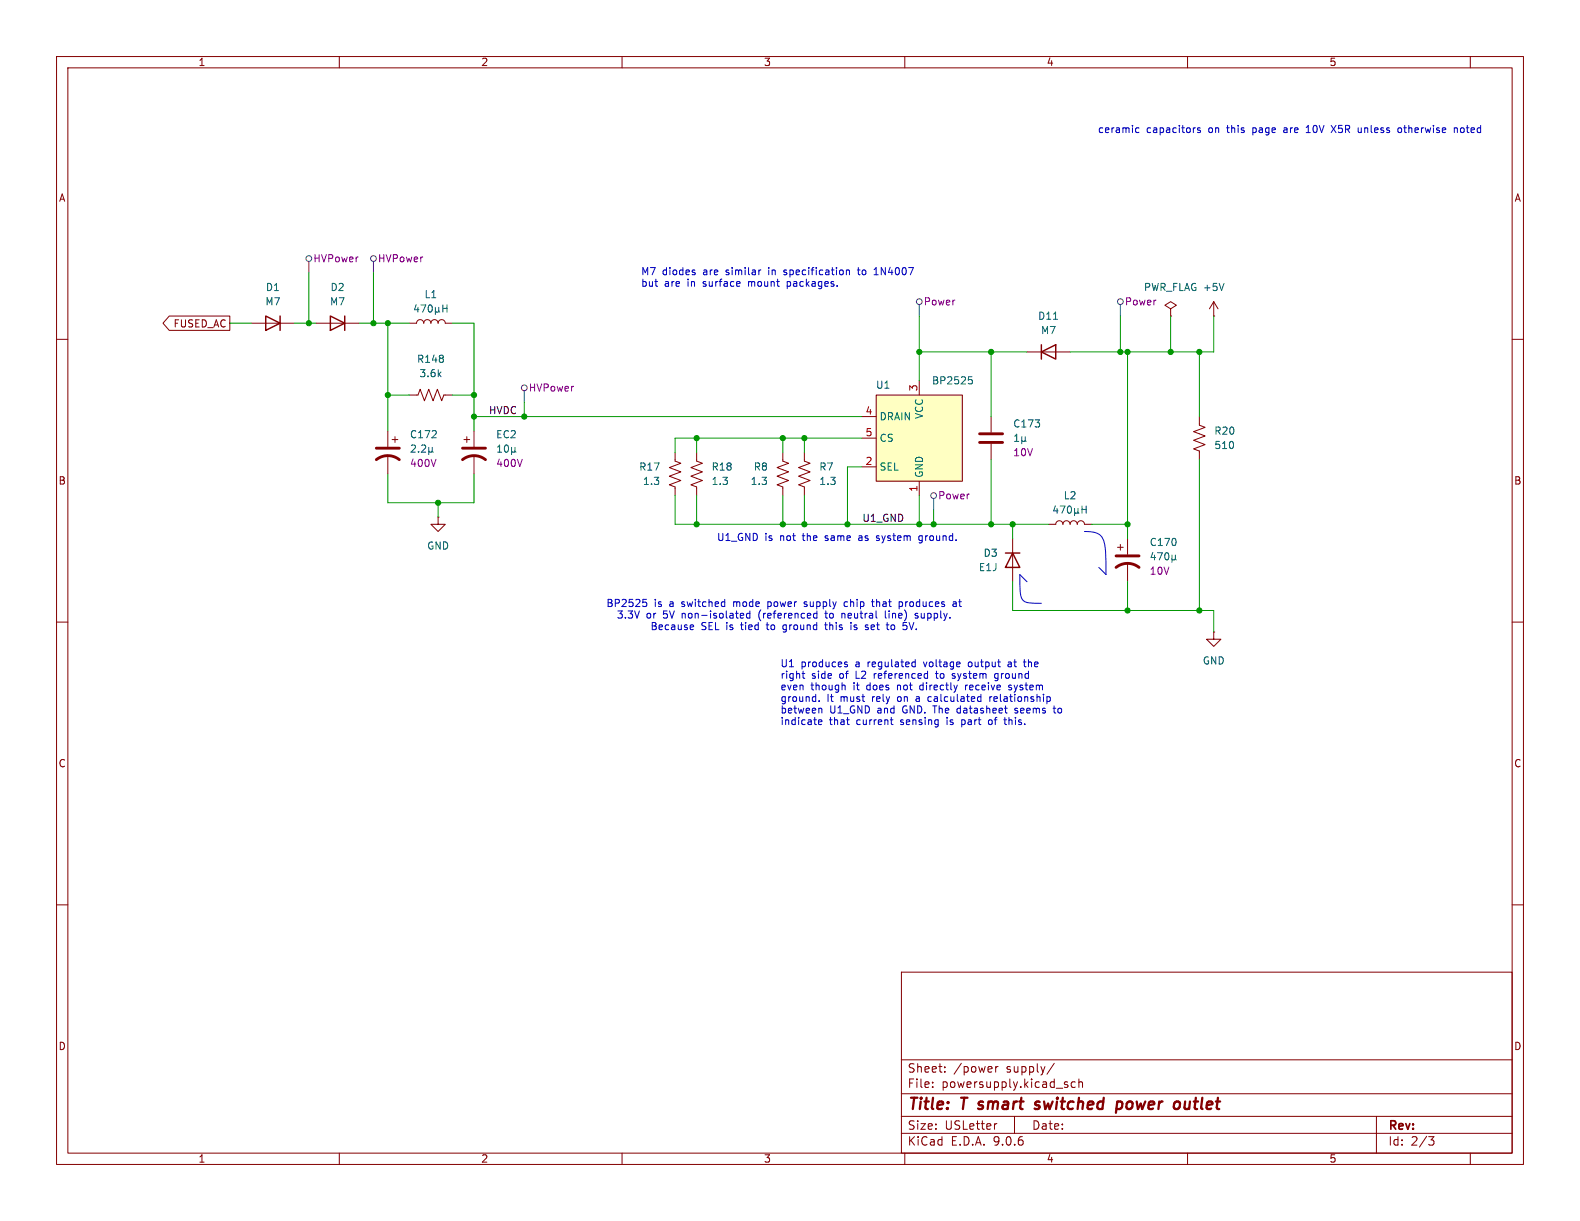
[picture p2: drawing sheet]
<svg xmlns="http://www.w3.org/2000/svg" width="279mm" height="216mm" viewBox="0 0 279 216" stroke-linecap="round" stroke-linejoin="round" font-family="sans-serif">
<g fill="none" stroke="#840000" stroke-width=".18">
<path d="M10 10h259.4v195.9h-259.4zM12 12h255.4v191.9h-255.4zM60 10v2M110 10v2M160 10v2M210 10v2M260 10v2M44.4 57.2h7.7M55.9 57.2h7.6M207 54.6l1-.6-1-.7-1 .7 1 .6v1.3M207 55.9h.1M214.6 55.9h.1"/>
<path d="M214.6 53.3l-.7 1.3M214.6 53.3l.8 1.3M214.6 53.3v2.6M10 60h2M68.6 76.2v2.8M69.3 77.7h1.1M69.8 77.2v1M175.3 73.7v2.8M175.3 78.5v2.8M181.6 62.2h7.6M212.1 73.7v1.5l1 .4-2 .7 2 .8-2 .8 2 .7-2 .8 1 .4v1.5M267.4 60h2"/>
<path d="M68.6 80.5v3.3M77.5 91.4v1.3h1.2l-1.2 1.3-1.3-1.3h1.3M77.5 91.4h.1M119.4 80v1.5l1 .4-2 .8 2 .7-2 .8 2 .8-2 .7 1 .4v1.5M123.2 80v1.5l1 .4-2 .8 2 .7-2 .8 2 .8-2 .7 1 .4v1.5M142.2 80v1.5l1.1 .4-2.1 .8 2.1 .7-2.1 .8 2.1 .8-2.1 .7 1 .4v1.5M185.4 92.7h1.3a.64 .64 0 0 1 .6-.6 .64 .64 0 0 1 .7 .6 .64 .64 0 0 1 .6-.6 .64 .64 0 0 1 .6 .6 .64 .64 0 0 1 .7-.6 .64 .64 0 0 1 .6 .6 .64 .64 0 0 1 .6-.6 .64 .64 0 0 1 .7 .6h1.2M197.6 96.8h1M198.1 96.3v1M199.4 95.3v2.7M199.4 99.6v3.3M10 110h2"/>
<path d="M214.6 111.8v1.2h1.3l-1.3 1.3-1.2-1.3h1.2M214.6 111.8h.1M267.4 110h2M10 160h2M159.4 171.9h108v32h-108zM267.4 160h2M159.4 197.4h108M159.4 193.4h108M159.4 187.4h108M164.9 192.1v.2M164.9 191.4v.1M167.1 189.4v.2"/>
<path d="M167.1 188.7v.1M176.1 188.6v1M176.3 198.7l-.3 .1M176.5 188.6l-.3 .1-.1 .2M179.4 197.4v3M186.4 188l-1.3 1.9M188.6 191.8l.3 .2-.3 .3M188.6 191.3l.2 .1M190.1 191.4l-.4-.1-.3 .3v.4l.2 .2h.5M190.8 191.4l.2-.1 .4 .1v.9M190.8 190.8v1.5M243.4 197.4v6.5"/>
<path d="M60 203.9v2M110 203.9v2M159.4 200.4h108M160 203.9v2M210 203.9v2M252.6 201h1l-.5 .6 .4 .1 .1 .5-.3 .3h-.4M260 203.9v2"/>
</g>
<path d="M183.9 194.9a.49 .49 0 0 0-.8 .3v.1l.7 .2v.3l-.3 .3-.6-.1M197.8 194.8h.4l.2 .2v.7a.66 .66 0 0 1-.8 .4M209.6 194.8l-.1 1.2 .2 .1 .5-.1" fill="none" stroke="#840000" stroke-width=".4"/>
<path d="M66.5 79.2h4.1M173.2 76.7h4.1M173.2 78.2h4.1M66.5 81.3a3.3 3.3 0 0 1 4.1 0M197.4 98.3h4M197.4 100.3a3.3 3.3 0 0 1 4 0" fill="none" stroke="#840000" stroke-width=".51"/>
<g fill="none" stroke="#006464" stroke-width=".18">
<path d="M186.3 56.5h.7M216.4 50.1l-.4 1.3M72.7 78.8l.5-.1 .3 .3-.8 1h.8M74 79.8v.2M74.6 78.8l.4-.1 .3 .3-.8 1h.8M75.8 79.8l.2 .2h.3l.1-.2M75.8 79.1v1.3M76.4 79.8l.2 .2M76.4 79.1v.7M179.4 78h.7M179.4 77.1l.4-.3v1.2M180.7 77.9l.2 .1h.2l.2-.1"/>
<path d="M180.7 77.2v1.3M181.3 77.9l.2 .1M181.3 77.2v.7M186.6 89.4l-.3 .9h.8M186.9 89.9v.8M187.5 89.5h.8l-.5 1.2M188.9 89.6l.1-.1a.68 .68 0 0 1 .5 .6 .68 .68 0 0 1-.5 .6l-.1-.1-.2-.3zM190 90.6l.2 .1h.2l.2-.1M190 89.9v1.3M190.6 90.6l.2 .1M190.6 89.9v.7M191.3 89.5v1.2"/>
<path d="M191.3 90.1h.8M192.1 89.5v1.2M203.9 97.7l-.3 .9h.7M204.2 98.2v.8M204.7 97.7h.8l-.5 1.3M206.1 97.9l.2-.2a.68 .68 0 0 1 .4 .7 .68 .68 0 0 1-.4 .6l-.2-.1-.1-.4zM207.2 98.8l.2 .2h.3l.1-.2M207.2 98.2v1.2M207.8 98.8l.2 .2M207.8 98.2v.6"/>
</g>
<path d="M47 55.9l2.5 1.3-2.5 1.2zM49.5 55.9v2.5M58.4 55.9l2.6 1.3-2.6 1.2zM61 55.9v2.5M184.1 62.2l2.6-1.2v2.5zM184.1 61v2.5" fill="none" stroke="#840000" stroke-width=".25"/>
<path d="M154.9 69.9h15.3v15.2h-15.3z" fill="#ffffc2"/>
<g fill="none" stroke="#840000" stroke-width=".18">
<path d="M29.9 55.9h10.7v2.5h-10.7l-1.1-1.2zM72.4 57.2h1.3a.64 .64 0 0 1 .6-.7 .64 .64 0 0 1 .6 .7 .64 .64 0 0 1 .7-.7 .64 .64 0 0 1 .6 .7 .64 .64 0 0 1 .6-.7 .64 .64 0 0 1 .7 .7 .64 .64 0 0 1 .6-.7 .64 .64 0 0 1 .6 .7h1.3M72.4 69.9h1.5l.4-1.1 .8 2.1 .7-2.1 .8 2.1 .7-2.1 .8 2.1 .4-1h1.5M82 77.7h1.1M82.5 77.2v1M83.8 76.2v2.8M152.4 73.7h2.5M152.4 77.5h2.5M154.9 69.9h15.3v15.2h-15.3zM162.6 67.3v2.6M83.8 80.5v3.3M138.4 80v1.5l1 .4-2 .8 2 .7-2 .8 2 .8-2 .7 1 .4v1.5"/>
<path d="M152.4 82.6h2.5M162.6 85.1v2.5M179.1 95.3v7.6"/>
</g>
<g fill="none" stroke="#006464" stroke-width=".18">
<path d="M73.6 53.9l-.3 .9h.8M73.9 54.3v.9M74.4 53.9h.9l-.6 1.3M75.8 54l.2-.1a.68 .68 0 0 1 .5 .7 .68 .68 0 0 1-.5 .6l-.2-.1-.1-.4zM77 55l.2 .2h.2l.2-.2M77 54.3v1.3M77.6 55l.2 .2M77.6 54.3v.7M78.3 53.9v1.3M78.3 54.5h.7M79 53.9v1.3M88 80h.7"/>
<path d="M88 79l.3-.3v1.3M89.3 78.8l.2-.1a.68 .68 0 0 1 .4 .6 .68 .68 0 0 1-.4 .7l-.2-.2-.1-.3zM90.5 79.8l.1 .2h.3l.2-.2M90.5 79.1v1.3M91.1 79.8l.1 .2M91.1 79.1v.7M171.3 66.6h.6M171.4 67.1h.3l.3 .2-.2 .5-.4 .1"/>
</g>
<path d="M177.8 97.8h2.5M179.1 97.8l1.2 2.5h-2.5z" fill="none" stroke="#840000" stroke-width=".25"/>
<path d="M81.8 79.2h4.1M81.8 81.3a3.3 3.3 0 0 1 4.1 0" fill="none" stroke="#840000" stroke-width=".51"/>
<g fill="none" stroke="#484848" stroke-width=".18">
<path d="M54.6 46.2v2.1M66 46.2v2.1M162.6 53.8v2.1M198.1 53.8v2.1M92.7 69.1v2M165.1 88.1v2.1"/>
<circle cx="54.6" cy="45.7" r=".51"/>
<circle cx="66" cy="45.7" r=".51"/>
<circle cx="162.6" cy="53.3" r=".51"/>
<circle cx="198.1" cy="53.3" r=".51"/>
<circle cx="92.7" cy="68.6" r=".51"/>
<circle cx="165.1" cy="87.6" r=".51"/>
</g>
<g fill="none" stroke="#009600" stroke-width=".18">
<path d="M40.6 57.2h3.8M52.1 57.2h3.8M54.6 48.3v8.9M63.5 57.2h8.9M66 48.3v8.9M68.6 57.2v19M80 57.2h3.8v19M162.6 55.9v11.4M198.1 55.9v6.3M207 55.9v6.3M214.6 55.9v6.3h-25.4M68.6 69.9h3.8"/>
<path d="M80 69.9h3.8M83.8 73.7h68.6M92.7 71.1v2.6M123.2 77.5v2.5M138.4 77.5v2.5M142.2 77.5v2.5M152.4 77.5h-33v2.5M162.6 62.2h19M175.3 62.2v11.5M199.4 62.2v33.1M212.1 62.2v11.5M68.6 83.8v5.1h15.2v-5.1"/>
<path d="M77.5 88.9v2.5M119.4 87.6v5.1h66M123.2 87.6v5.1M138.4 87.6v5.1M142.2 87.6v5.1M152.4 82.6h-2.5v10.1M162.6 87.6v5.1M165.1 90.2v2.5M175.3 81.3v11.4M179.1 92.7v2.6M193 92.7h6.4M212.1 81.3v26.7"/>
<path d="M179.1 102.9v5.1h35.5v3.8M199.4 102.9v5.1"/>
</g>
<g fill="none" stroke="#0000c2" stroke-width=".18">
<path d="M200.8 23.2l.3 .2h.3M201.4 22.7l-.3-.1-.3 .2M211.3 22.6h.1M212.2 22.7l-.3-.1-.1 .2v.2l.4 .1v.3h-.4M227.2 22.6l-.1 .1M227.2 23l-.2 .1 .2 .3M231 23.4h.7M231 22.5l.3-.3v1.2M235.4 22.2l.8 1.2M236.2 22.2l-.8 1.2M240.7 23.3l-.3 .1M240.7 22.6v.8"/>
<path d="M247.3 22.7l.1-.1 .4 .1 .1 .5-.2 .2h-.3l-.1-.1zM257.2 22.7l.2-.1 .3 .1v.7M257.2 22.6v.8M258.3 22.7v.6M122.9 48.2v.3M134.6 47.7l-.3 .1M138.6 48.5l.1 .1M138.8 47.7l-.2 .2 .2 .3M139.2 49.8v1.3M139.2 50.6h.1M149.7 47.9l.2-.2 .3 .1v.8M149.7 47.7v.9"/>
<path d="M151.6 47.7h.5M151.8 47.3v1.1l.3 .2M154.6 48.6h.7M154.6 47.7l.3-.4v1.3M152 94.7l-.1 .1M152 95.1l-.2 .2 .2 .3M155 95.5l.3 .1M155.3 94.7l-.3 .2v.2l.3 .1M163 95.9l-.2 .1-.3-.1M163.1 94.8l-.4-.1-.2 .3 .1 .5h.5M191.8 94h.7a2.53 2.53 0 0 1 2.9 2.3l.1 1.2 .1 4.1-1.3-1.3M113.7 106h.6"/>
<path d="M113.8 106.5h.3l.3 .2-.1 .4-.5 .2M122.2 110.5l.4 .1 .1 .2-.6 .1M122.6 111.3h-.4M131 109.2h.5M131 108.5l.3-.1 .2 .4-.6 .1M132.6 108.5l-.4-.1-.2 .3 .1 .5h.5M132.6 108v1.3M135.8 106.4v1.3M135.8 107.2l.1 .1M135.9 106.4l-.1 .1M138.5 111.7l.1 .1M138.6 110.6l-.2 .5 .3 .2"/>
<path d="M142 118.7v1.1l.3 .1M142.2 107.2l.4 .1M142.6 106.4l-.4 .2 .1 .2h.3M144.5 109.2l-.4 .1M144.5 108v1.3M145.8 110.5h.5M146 110.1v1.1l.3 .1M146 108l.1 1.2M148.9 108.4v.9M149.2 108.4l-.3 .2M149.4 117.4l.5 .3-.1 .1-.3 .1M149.4 117.1h.4"/>
<path d="M149.9 106.5l-.4-.1-.2 .2 .1 .6h.5M150.5 110.5v.8M153.2 110.9l.3 .1 .1 .2-.2 .1h-.3M153.2 110.5l.3 .1M154.1 106.4h.5M154.3 106v1.1l.3 .2M156.6 108v1.1l.1 .2M157.7 110.6l-.1 .5 .2 .2M159 106.5l.4-.1 .2 .2-.1 .6h-.5M160.3 110.7v.5M160.8 110.1l.4 1.2M161.5 117.1h.3"/>
<path d="M161.8 117.8l-.3 .1M161.8 116.6v1.3M161.9 108.5v.3l.4 .1 .1 .2-.2 .2-.4-.1M164 118.7v1.2M164 119.9h-.1M165.6 118.7l.1 1.2M168.4 119.9h.3M168.4 119.2v.3h.3M168.6 106.5h.4l.1 .8M169.1 106.7l-.4 .1-.2 .1 .2 .4 .4-.1M169.5 106.4h.5M171.3 117.1l-.1 .2 .1 .5"/>
<path d="M176 119.2l-.1 .1v.5l.2 .1h.4M178.7 117.1h-.4M178.7 117.4h-.3l-.2 .2 .1 .2 .4 .1M181 117.1h.4M181.1 117.7l.3 .2M181.6 102.9l-1.3-1.3 .1 2.9a1.73 1.73 0 0 0 1.5 2.1l2.2 .1M144.7 127.7l.6-.1v-.3h-.4l-.2 .2 .1 .6h.5M144.9 123.9v.1M145 125.2l.3 .2v.7M149.3 121.1l.2 .2v.7M157.4 127.3h.5M157.6 127.9l.3 .2"/>
<path d="M162.2 123.2h-.2M162.2 123.5l-.2 .2 .2 .3M162.8 121.2l-.2 .2 .2 .5M164.1 123.9l.5 .1M164.2 123.2l-.1 .1M169.3 125.3l-.1 .2 .1 .5M170.1 127.3v1.2M170.1 128.1h.1M170.2 127.3h-.1M170.7 121.1v.9M170.9 121.2l-.2 .2M173.3 123.2h.2"/>
<path d="M173.5 122.8v1.2M173.5 124h-.2M175 123.2v.8M175.2 127.3h-.3l-.1 .2 .1 .5 .3 .1M175.4 123.2l-.4 .2M176.4 120.2l-.2 .2-.3-.1M177.5 127.3h.5M177.7 127.9l.3 .2M178.4 121.2v.3l.5 .2M178.9 121.8l-.2 .2-.3-.1M179.4 126l.4 .1M179.5 125.3v.3l.3 .1"/>
<path d="M185.6 123.2l.1 .2-.1 .6M186.2 125.2h.5M186.4 124.8v1.1l.3 .2"/>
</g>
<g fill="#009600" stroke="#009600" stroke-width=".18">
<circle cx="149.9" cy="92.7" r=".46"/>
<circle cx="123.2" cy="92.7" r=".46"/>
<circle cx="142.2" cy="77.5" r=".46"/>
<circle cx="123.2" cy="77.5" r=".46"/>
<circle cx="138.4" cy="92.7" r=".46"/>
<circle cx="175.3" cy="92.7" r=".46"/>
<circle cx="165.1" cy="92.7" r=".46"/>
<circle cx="142.2" cy="92.7" r=".46"/>
<circle cx="179.1" cy="92.7" r=".46"/>
<circle cx="199.4" cy="92.7" r=".46"/>
<circle cx="175.3" cy="62.2" r=".46"/>
<circle cx="66" cy="57.2" r=".46"/>
<circle cx="68.6" cy="57.2" r=".46"/>
<circle cx="83.8" cy="69.9" r=".46"/>
<circle cx="92.7" cy="73.7" r=".46"/>
<circle cx="83.8" cy="73.7" r=".46"/>
<circle cx="68.6" cy="69.9" r=".46"/>
<circle cx="54.6" cy="57.2" r=".46"/>
<circle cx="77.5" cy="88.9" r=".46"/>
<circle cx="199.4" cy="62.2" r=".46"/>
<circle cx="212.1" cy="62.2" r=".46"/>
<circle cx="207" cy="62.2" r=".46"/>
<circle cx="198.1" cy="62.2" r=".46"/>
<circle cx="199.4" cy="108" r=".46"/>
<circle cx="212.1" cy="108" r=".46"/>
<circle cx="138.4" cy="77.5" r=".46"/>
<circle cx="162.6" cy="92.7" r=".46"/>
<circle cx="162.6" cy="62.2" r=".46"/>
</g>
<g font-size="2.8" fill="#840000">
<text x="160.4" y="196.8">Title:</text>
<text x="170.1" y="196.8">T smart</text>
<text x="184.7" y="196.8">switched</text>
<text x="199.9" y="196.8">power</text>
<text x="210.9" y="196.8">outlet</text>
</g>
<g font-size="2.1" fill="#840000">
<text x="160.4" y="189.9">Sheet:</text>
<text x="168.6" y="189.9">/power</text>
<text x="178" y="189.9">supply/</text>
<text x="160.4" y="192.6">File:</text>
<text x="166.5" y="192.6">powersupply.kicad_sch</text>
<text x="160.4" y="202.8">KiCad</text>
<text x="160.4" y="200">Size:</text>
<text x="167.1" y="200">USLetter</text>
<text x="168.1" y="202.8">E.D.A.</text>
<text x="175.7" y="202.8">9.0.6</text>
<text x="182.4" y="200">Date:</text>
<text x="245.4" y="200.2">Rev:</text>
<text x="245.4" y="202.8">Id:</text>
<text x="249.5" y="202.8">2/3</text>
</g>
<g font-size="1.8" fill="#840000">
<text x="35" y="11.9">1</text>
<text x="85" y="11.9">2</text>
<text x="135" y="11.9">3</text>
<text x="185" y="11.9">4</text>
<text x="235" y="11.9">5</text>
<text x="10.3" y="35.9">A</text>
<text x="267.7" y="35.9">A</text>
<text x="30.6" y="58.1">FUSED_AC</text>
<text x="10.3" y="85.9">B</text>
<text x="267.7" y="85.9">B</text>
<text x="10.3" y="135.9">C</text>
<text x="267.7" y="135.9">C</text>
<text x="10.3" y="185.9">D</text>
<text x="267.7" y="185.9">D</text>
<text x="35" y="205.8">1</text>
<text x="85" y="205.8">2</text>
<text x="135" y="205.8">3</text>
<text x="185" y="205.8">4</text>
<text x="235" y="205.8">5</text>
</g>
<g font-size="1.8" fill="#0000c2">
<text x="194.1" y="23.7">ceramic</text>
<text x="202.7" y="23.7">capacitors</text>
<text x="213.8" y="23.7">on</text>
<text x="217.3" y="23.7">this</text>
<text x="222" y="23.7">page</text>
<text x="227.7" y="23.7">are</text>
<text x="231.9" y="23.7">10V</text>
<text x="236.5" y="23.7">X5R</text>
<text x="241.4" y="23.7">unless</text>
<text x="248.7" y="23.7">otherwise</text>
<text x="258.8" y="23.7">noted</text>
<text x="113.3" y="48.9">M7</text>
<text x="113.3" y="50.9">but</text>
<text x="117.1" y="48.9">diodes</text>
<text x="117.5" y="50.9">are</text>
<text x="121.7" y="50.9">in</text>
<text x="124.5" y="48.9">are</text>
<text x="124.6" y="50.9">surface</text>
<text x="128.6" y="48.9">similar</text>
<text x="132.8" y="50.9">mount</text>
<text x="136.4" y="48.9">in</text>
<text x="139.3" y="48.9">specification</text>
<text x="139.8" y="50.9">packages.</text>
<text x="152.6" y="48.9">to</text>
<text x="155.6" y="48.9">1N4007</text>
<text x="126.7" y="95.9">U1_GND</text>
<text x="135.2" y="95.9">is</text>
<text x="138" y="95.9">not</text>
<text x="142.2" y="95.9">the</text>
<text x="146.4" y="95.9">same</text>
<text x="152.5" y="95.9">as</text>
<text x="155.9" y="95.9">system</text>
<text x="163.6" y="95.9">ground.</text>
<text x="107.1" y="107.5">BP2525</text>
<text x="115.7" y="107.5">is</text>
<text x="118.5" y="107.5">a</text>
<text x="120.8" y="107.5">switched</text>
<text x="130.1" y="107.5">mode</text>
<text x="136.4" y="107.5">power</text>
<text x="143.1" y="107.5">supply</text>
<text x="150.3" y="107.5">chip</text>
<text x="155.5" y="107.5">that</text>
<text x="160.4" y="107.5">produces</text>
<text x="170.2" y="107.5">at</text>
<text x="109" y="109.6">3.3V</text>
<text x="114.3" y="109.6">or</text>
<text x="114.9" y="111.6">Because</text>
<text x="117.4" y="109.6">5V</text>
<text x="120.8" y="109.6">non-isolated</text>
<text x="124" y="111.6">SEL is</text>
<text x="131.3" y="111.6">tied</text>
<text x="134.6" y="109.6">(referenced</text>
<text x="136.1" y="111.6">to</text>
<text x="139.1" y="111.6">ground</text>
<text x="146.6" y="109.6">to</text>
<text x="146.8" y="111.6">this</text>
<text x="149.7" y="109.6">neutral</text>
<text x="151.5" y="111.6">is</text>
<text x="154.3" y="111.6">set</text>
<text x="157.6" y="109.6">line)</text>
<text x="158.3" y="111.6">to</text>
<text x="161.4" y="111.6">5V.</text>
<text x="163.1" y="109.6">supply.</text>
<text x="137.9" y="118.2">U1</text>
<text x="141.6" y="118.2">produces</text>
<text x="151.4" y="118.2">a</text>
<text x="153.7" y="118.2">regulated</text>
<text x="163.8" y="118.2">voltage</text>
<text x="171.9" y="118.2">output</text>
<text x="179.1" y="118.2">at</text>
<text x="182.2" y="118.2">the</text>
<text x="137.9" y="120.2">right</text>
<text x="137.9" y="122.3">even</text>
<text x="137.9" y="124.3">ground.</text>
<text x="143.4" y="122.3">though</text>
<text x="143.5" y="120.2">side</text>
<text x="146.2" y="124.3">It</text>
<text x="148.5" y="120.2">of</text>
<text x="148.7" y="124.3">must</text>
<text x="151" y="122.3">it</text>
<text x="151.6" y="120.2">L2</text>
<text x="153.5" y="122.3">does</text>
<text x="154.5" y="124.3">rely</text>
<text x="155" y="120.2">referenced</text>
<text x="159.1" y="122.3">not</text>
<text x="159.2" y="124.3">on</text>
<text x="162.6" y="124.3">a</text>
<text x="163.3" y="122.3">directly</text>
<text x="165" y="124.3">calculated</text>
<text x="166.2" y="120.2">to</text>
<text x="169.3" y="120.2">system</text>
<text x="171.6" y="122.3">receive</text>
<text x="176.1" y="124.3">relationship</text>
<text x="177" y="120.2">ground</text>
<text x="179.4" y="122.3">system</text>
<text x="137.9" y="126.4">between</text>
<text x="137.9" y="128.4">indicate</text>
<text x="146.7" y="128.4">that</text>
<text x="146.7" y="126.4">U1_GND</text>
<text x="151.6" y="128.4">current</text>
<text x="155.3" y="126.4">and</text>
<text x="159.5" y="128.4">sensing</text>
<text x="159.9" y="126.4">GND. The</text>
<text x="167.9" y="128.4">is</text>
<text x="169.9" y="126.4">datasheet</text>
<text x="170.7" y="128.4">part</text>
<text x="175.7" y="128.4">of</text>
<text x="178.7" y="128.4">this.</text>
<text x="180.3" y="126.4">seems</text>
<text x="187.4" y="126.4">to</text>
</g>
<g font-size="1.8" fill="#840084">
<text x="55.3" y="46.6">HVPower</text>
<text x="66.7" y="46.6">HVPower</text>
<text x="163.3" y="54.2">Power</text>
<text x="198.8" y="54.2">Power</text>
<text x="93.4" y="69.4">HVPower</text>
<text x="72.4" y="82.8">400V</text>
<text x="87.6" y="82.8">400V</text>
<text x="179.1" y="80.9">10V</text>
<text x="165.8" y="88.5">Power</text>
<text x="203.2" y="101.8">10V</text>
</g>
<g font-size="1.8" fill="#006464">
<text x="46.9" y="51.7">D1</text>
<text x="58.3" y="51.7">D2</text>
<text x="75" y="52.9">L1</text>
<text x="202.2" y="51.7">PWR_FLAG +5V</text>
<text x="46.8" y="54.2">M7</text>
<text x="58.3" y="54.2">M7</text>
<text x="183.5" y="56.7">D11</text>
<text x="184" y="59.3">M7</text>
<text x="73.6" y="64.4">R148</text>
<text x="74.1" y="66.9">3.6k</text>
<text x="154.8" y="68.9">U1</text>
<text x="164.7" y="68.2">BP2525</text>
<text x="72.4" y="77.7">C172</text>
<text x="87.6" y="77.7">EC2</text>
<text x="155.4" y="74.5">DRAIN</text>
<text x="163.4" y="74.2" transform="rotate(-90 163.4 74.2)">VCC</text>
<text x="179.1" y="75.8">C173</text>
<text x="214.6" y="77.1">R20</text>
<text x="112.9" y="83.4">R17</text>
<text x="125.7" y="83.4">R18</text>
<text x="133.2" y="83.4">R8</text>
<text x="144.8" y="83.4">R7</text>
<text x="155.4" y="78.3">CS</text>
<text x="155.4" y="83.4">SEL</text>
<text x="214.6" y="79.6">510</text>
<text x="113.6" y="86">1.3</text>
<text x="125.7" y="86">1.3</text>
<text x="132.7" y="86">1.3</text>
<text x="144.8" y="86">1.3</text>
<text x="163.4" y="84.6" transform="rotate(-90 163.4 84.6)">GND</text>
<text x="188" y="88.5">L2</text>
<text x="75.4" y="97.4">GND</text>
<text x="173" y="101.2">E1J</text>
<text x="173.8" y="98.7">D3</text>
<text x="203.2" y="96.7">C170</text>
<text x="212.6" y="117.7">GND</text>
</g>
<g font-size="1.8" fill="#a90000">
<text x="162.3" y="69.3" transform="rotate(-90 162.3 69.3)">3</text>
<text x="153" y="73.4">4</text>
<text x="153" y="77.2">5</text>
<text x="153" y="82.3">2</text>
<text x="162.3" y="87.1" transform="rotate(-90 162.3 87.1)">1</text>
</g>
<g font-size="1.8" fill="#0f0f0f">
<text x="86.4" y="73.3">HVDC</text>
<text x="152.4" y="92.4">U1_GND</text>
</g>
</svg>
